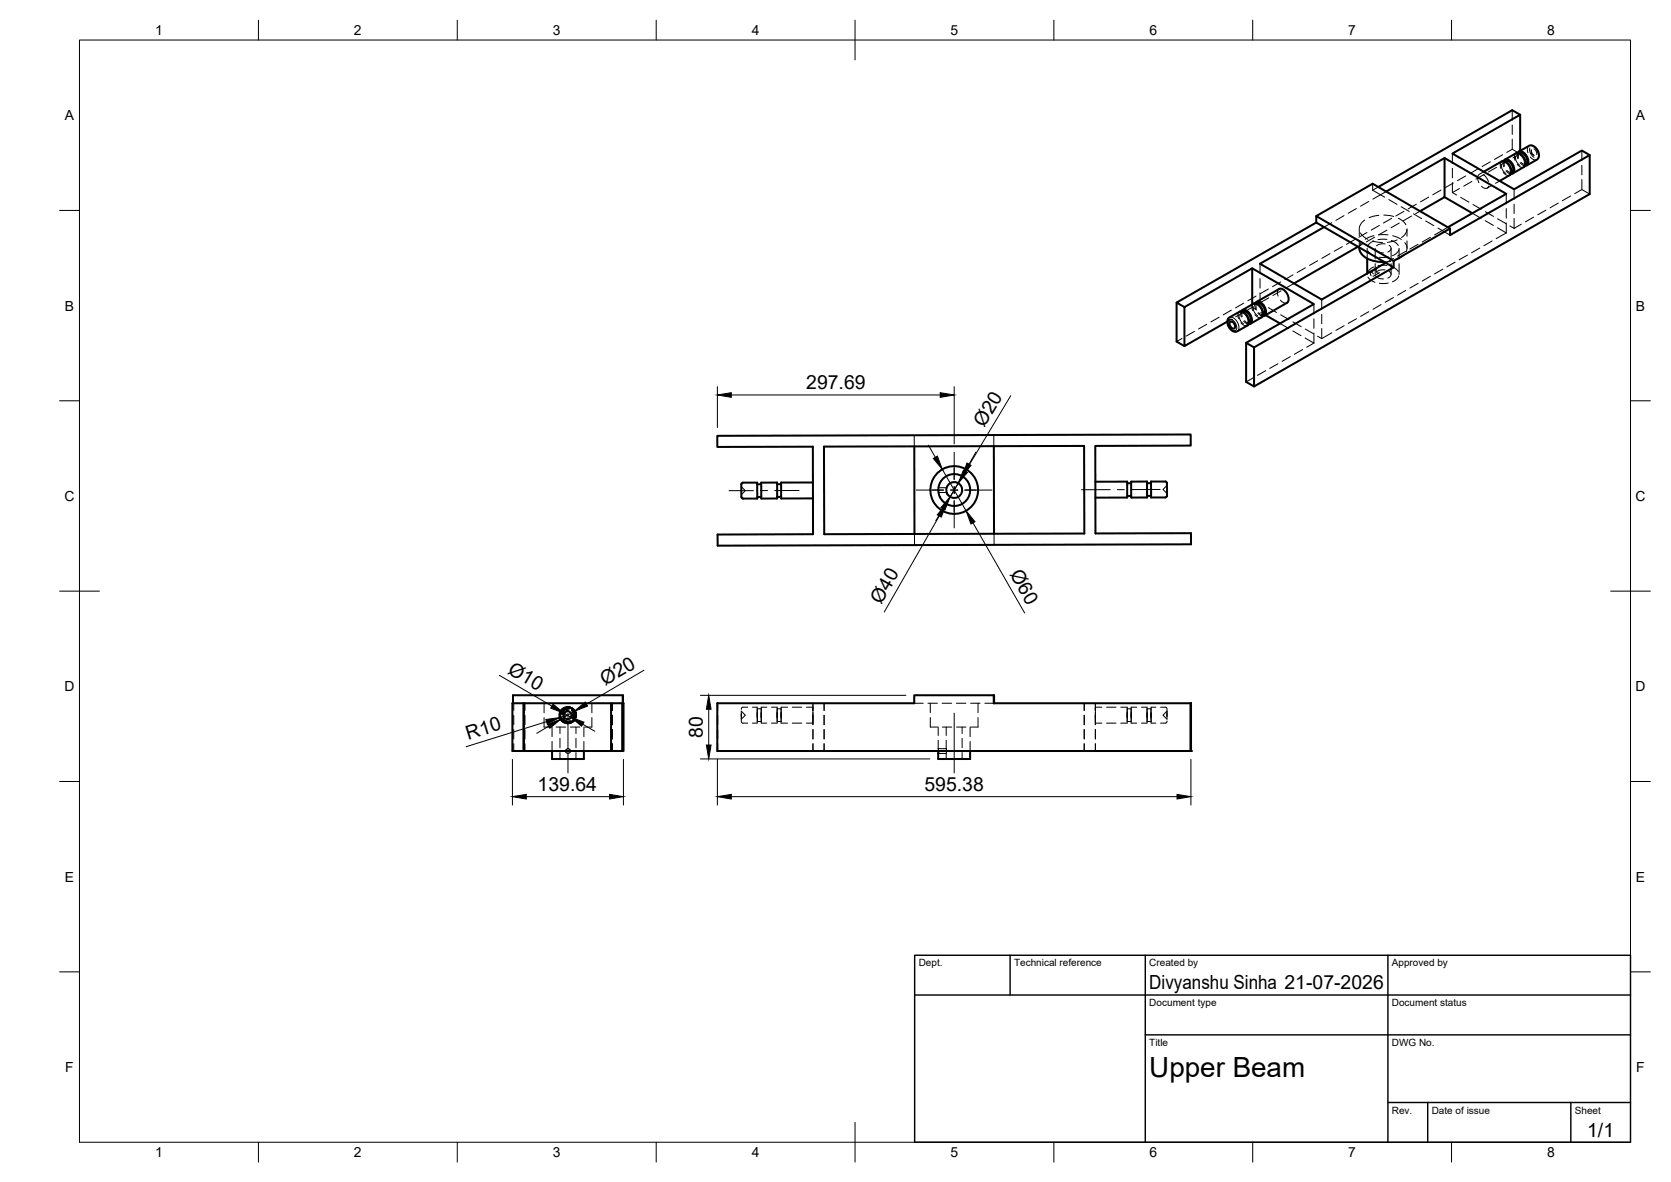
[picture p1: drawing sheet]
<svg xmlns="http://www.w3.org/2000/svg" width="420mm" height="297mm" viewBox="0 0 420 297" stroke-linecap="round" stroke-linejoin="round" font-family="sans-serif">
<!-- layer: Hidden -->
<g fill="none" stroke="#000" stroke-width=".25">
<path d="M365.2 38.6v2.5M377.8 38.9l-2 1.2M380.2 27.7v2.5M380.2 31.4v2.4M380.2 35v2.5M380.2 37.5l-1.3 .8M380.2 37.5l2 1.2M381.1 39.3a2.24 2.24 0 0 0 1.1 2.3M381.2 38.5l-.4 .6 .1 1.2M381.6 38.4l-.1 .5 .1 1M382 38.5l-.6 .4M382.1 38.5l-.3 .4v.9"/>
<path d="M382.2 39a2.38 2.38 0 0 1 1.1 2.2M382.2 38.7l-1.8 1M382.2 37.9v.8M385 37.6l.1 .7 .6 .7-.7-.4v-.8M385.7 37.4l.6 .7 .1 .7M397.7 37.8v2.6M334.9 56l-2 1.1M337.9 54.2l-2 1.2M341.1 52.4l-2.1 1.2M341.8 57.5v1.8M342.1 58.5l.5 .8 1.3 .8M343.2 55.3l-.9 .8-.5 1.2"/>
<path d="M343.7 58.4l-2 1.2M344.1 50.6l-2 1.2M345.1 47.8l2 1.1 1.4-.8M345.1 46.2v1.6M345.5 59.2l-2.2 .9M345.6 59.6l-2 1.2M346.6 47l-1.5 .8M346.6 59h2.4M346.7 54.1l-2.4 .6M346.8 56.6l-2 1.2M347.9 54l2.5 .4M348.2 49.6l-1.1-.7-1.9 1.1"/>
<path d="M348.7 57.8l-2 1.2M349.2 50.2l2.1 1.2M349.9 54.9l-2 1.2M350.2 59.2l2.2 1M351.6 54.8l1.1 .7 .8 1M351.8 56.1l-2 1.1M352.3 52l2.1 1.1M353 53.1l-2 1.2M353.8 57.7l-.4 1-1 1M353.8 57.5v1.9M354.9 54.3l-2 1.2M355.4 53.7l2 1.2"/>
<path d="M356.1 51.3l-2 1.2M357.1 53.1l-1.1 .6M358.5 55.5l2 1.2M359.2 49.5l-2 1.2M359.7 59.6l-2.1 1.2M361.6 57.3l1 .6M362.3 47.8l-2 1.1M362.6 57.9l2 1.2M362.6 57.9l-1.9 1.1M364 57.1l-1.4 .8M365.2 42.3v2.4M365.2 45.9v2.5"/>
<path d="M365.2 48.4l1 .6M365.4 46l-2 1.2M367 47.4l-1.8 1M367.3 49.6l2.1 1.2M368.5 44.2l-2 1.2M370.1 45.6l-2.1 1.2M370.2 53.6l2.2 1.3M370.4 51.4l2 1.2M371.6 42.4l-2 1.2M373 43.9l.7 .7 .5 1.1M373.1 43.1l-1.2 .7a1.64 1.64 0 0 0 0 2.1M373.2 43.8l-2.1 1.2"/>
<path d="M373.4 55.5l2.1 1.1M373.5 53.2l2 1.2M374.3 46.8a.99 .99 0 0 1-.9 .6 .99 .99 0 0 1-.9-.6M374.7 40.7l-2 1.2M375 46.7l-1 .6M376.3 42l-2.1 1.2M376.5 57.2l2.2 1.3M376.6 55l2 1.2M377.1 45.5l-1.1 .6M377.5 41.3a2.35 2.35 0 0 0 1.1 2.3M377.6 40.5l-.4 .9 .2 .9M378 43.3l.9 .8 .7-.1"/>
<path d="M378.1 40.5l-.2 .8 .2 .6M378.4 40.5l-.6 .4M378.5 40.5l-.3 .5 .1 .8M378.6 41a2.38 2.38 0 0 1 1.1 2.3M378.7 42.9l.7 .6 .5 .2M378.7 58.5l-2.5 1.5M378.7 48.7v2.5M378.7 52.4v2.4M378.7 56v2.5M378.9 42.8l.7 .5h.5M379.4 40.3l-2.1 1.2M379.6 56.8l1.1 .6"/>
<path d="M380 43.3l-.6 .4M380.7 47.6v2.5M380.7 51.3v2.4M380.7 54.9v2.5M381.5 41.3l.9 .7h.8M382.2 40.9l.7 .6 .6 .2M382.4 40.8l.7 .5 .6-.1M382.5 56.4l-1.8 1M383.6 41.3l-.6 .3M385.6 54.6l-2.1 1.2M388.7 52.8l-2 1.2M391.8 51l-2.1 1.2"/>
<path d="M394.9 49.3l-2.1 1.1M395.9 48.7l1.8-1.1 2 1.2M397.7 41.5v2.4M397.7 45.1v2.5M306.5 79.7l-2 1.2M309.6 77.9l-2 1.2M311.6 79.1a2.3 2.3 0 0 0 1.1 2.3M311.7 78.3l-.4 .6 .1 1.2M312.1 78.2l-.1 .9 .1 .6M312.5 78.3l-.6 .4M312.6 78.3l-.3 .4v.9M312.7 78.7a2.38 2.38 0 0 1 1.1 2.4"/>
<path d="M312.7 76.2l-2 1.2M312.8 78.4l-2.1 1.2M314.9 76.5v.7M314.9 77.2l-1.1 .6M314.9 77.2l1.1 .7M315.2 77a2.27 2.27 0 0 0 1 2.3M315.2 76.3l-.3 .6 .1 1.1M315.6 79.1l.7 .6 .9 .1M315.6 76.2l-.1 .5 .2 .9M315.8 74.4l-2 1.2M316 76.3l-.6 .3M316.1 76.2l-.3 .5 .1 .8"/>
<path d="M316.2 76.7a2.35 2.35 0 0 1 1.1 2.3M316.3 78.7l.7 .6 .5 .1M316.5 78.6l.6 .4h.6M316.8 66.3v2.5M316.8 70v2.4M316.8 73.6v2.5M316.8 76.1l1.1 .6M317 78.5l1.2 .7M317.6 79.1l-.6 .3M318.9 72.6l-2 1.2M318.9 77.3l2.1 1.2M319 74.9l-2.2 1.2"/>
<path d="M321.6 72.6l-.4 .9 .2 .9M321.9 75.4l1 .7h.7M322 79.1l2.1 1.2M322 70.9l-2 1.1M322.1 73.1l-2 1.2M325.1 69.1l-2 1.2M325.4 71.2l-2.2 1.3M328.2 67.3l-2 1.2M330.4 76.4v2.5M331.3 65.5l-2 1.2M332.3 75.3v2.5M332.3 79v2.4"/>
<path d="M334.4 63.7l-2 1.2M337.5 62l-2 1.1M340.6 60.2l-2 1.2M341.8 60.4v1.8M342.4 60.9l-.5 .7-.1 .8M342.5 61.4l-1.1 .6M343.8 62.4v2.6M343.8 68.7v.2M344 69.6l.4 .6 1.3 .7M344 63.1l.4 .6 1.3 .7M344.2 78.3l-2.1 1.2M345.1 60.6l2.5 .3"/>
<path d="M345.3 68.8l-.4-.4h-.3v.4l.2 .5M345.4 67.1l-1 .6-.6 .9M345.4 60.5l-1 .7-.6 .8M345.8 62.4v2.7M345.8 66.3v2.6M345.9 69.3l.6 .5 1.4 .3M345.9 62.7l.6 .6 1.4 .2M346.1 67.6l-1.4 .8M346.2 67.6l-.2 .1 .2 .8 .3 .2 .3-.2M346.7 68.6l-1.5 .9M347.3 76.5l-2.1 1.2M348.3 67.8a2.87 2.87 0 0 0-2.2 .5"/>
<path d="M348.3 61.3a2.87 2.87 0 0 0-2.2 .5M348.7 66.7l-2.2 .1M348.7 60.2h-2.2M349.1 71.1l-2.3 .1M349.1 64.6l-2.3 .1M349.3 68.2a.89 .89 0 0 1 .5 1 .89 .89 0 0 1-.8 .7M349.3 61.7a.89 .89 0 0 1 .5 .9 .89 .89 0 0 1-.8 .7M349.7 65.7l-1.6 .2M349.8 62.4v2.7M349.8 66.3v2.6M349.8 67l1 .4 .8 .8M349.8 60.4l1.3 .7 .5 .6"/>
<path d="M350.4 74.8l-2.1 1.2M350.4 64.9l-2 1.1M351.3 60.3l-2.4 .6M351.7 69.3l-.5 .9-1.1 .6M351.7 62.8l-.5 .8-1.1 .7M351.8 62.4v2.7M351.8 66.3v2.6M352.9 64.2l-2 1.1M353.2 61l.5 1-.1 1.2M353.5 73l-2.1 1.2M353.5 63.2l-2.1 1.2M353.8 60.5v1.9"/>
<path d="M356.6 71.2l-2.1 1.2M356.6 61.4l-2.1 1.2M359.7 69.4l-2.1 1.2M362.8 67.7l-2.1 1.1M365.9 65.9l-2.1 1.2M369 64.1l-2.1 1.2M372.1 62.3l-2.1 1.2M375.2 60.6l-2.1 1.2M297.2 85.1l-1.4 .7M300.3 83.3l-2 1.2M303.4 81.5l-2.1 1.2M309.6 80.2l-1 .6"/>
<path d="M309.8 80.9l.7 .4v.8M312 81.1l.9 .7h.8M312.7 80.7l.8 .6 .5 .2M312.9 80.6l.7 .5 .6-.1M314.1 81.1l-.6 .4M315.1 94.9l-1.8 1.1M318.2 93.2l-2 1.1M321.3 91.4l-2 1.2M321.8 81.3l2.2 1.3M324.4 89.6l-2 1.2M325.1 83.2l2 1.2M325.1 80.9l2.1 1.2"/>
<path d="M327.5 87.8l-2 1.2M328.2 84.9l2.2 1.3M328.2 82.7l2.1 1.2M330.4 86.2l-1.8 1.1M330.4 80.1v2.4M330.4 83.7v2.5M331.3 84.5l1 .6M332.3 82.6v2.5M334.9 83.6l-2.6 1.5M338 81.9l-2.1 1.1M341.1 80.1l-2.1 1.2M229.9 109.4v2.8"/>
<path d="M249.9 109.3v2.8M186.4 122.3l1 1-1 1M229.9 134.2l.1 2.8M236 122.6h2M236 123.8h2M249.9 134.1l.1 2.8M293.4 122l-1 1 1 1M129 174.7v2M129.2 176.7v1.8M129.2 179.8v2.3M131.7 176.7v1.8M131.7 179.8v2.3"/>
<path d="M131.9 176.7v1.8M131.9 179.8v2.3M132 176.7v1.8M132 179.8v2.3M136.8 176.7v2.4M140.9 179.7l.3 1 .8 .7-.8-.7zM141.3 178.3l.6-.4 .8-.2-1.1 .4-.8 1zM141.9 178l-.7 .7-.3 1M142.7 178.1a1.59 1.59 0 0 0-1.6 1.4M142.7 178.1h.1M142.9 177.7l.9 .3 .9 .7M142.9 177.7l-1 .3-.7 .7"/>
<path d="M142.9 178.1a1.59 1.59 0 0 0-1.5 1.4M142.9 178.1h.1M142.9 177.7h.1M143 178.7a1 1 0 0 0-.9 1.5M143 177.7l1.1 .4 .5 .5 .3 .5M143.7 178.5a1.52 1.52 0 0 1 .4 2 1.58 1.58 0 0 0-.4-2zM143.8 179.2a1.01 1.01 0 0 1-.8 1.5M143.9 178l.7 .6 .3 1.1-.1-.8-.9-.9M144 178.5a1.55 1.55 0 0 1 .3 2 1.62 1.62 0 0 0-.3-2zM144.9 179.7l-.2 .9-.8 .9M148.8 176.7v2.4M153.7 176.7v1.8"/>
<path d="M153.7 179.8v2.3M153.9 176.7v1.8M153.9 179.8v2.3M154 176.7v1.8M154 179.8v2.3M156.6 176.7h.1M180.4 176.7v1.8M180.4 179.8v2.3M186.4 179.5l.1 2.1 1.5 .1M186.4 179.4v1.3l1-1-1-1v1.4M188 177.7h-1.3l-.3 .6M189.2 177.7h1.2v2.7"/>
<path d="M190.4 179v2.7h-1.2M190.4 179.2v2.1h1v-2.1M191.4 179v2.7h1.4M192.8 177.7h-1.4v2.7M194 177.7h1.4v2.7M195.4 179v2.7h-1.4M195.4 179.2v2.1h1v-2.1M196.4 179v2.7h1.6M198 177.7h-1.6v2.7M199.2 177.7h2.4M202.8 177.7h1.6M204.4 176.7v1.8"/>
<path d="M204.4 179.8v2.3M204.4 179.1v2.6h-1.6M204.4 177.7v2.7M207.2 176.7v1.8M207.2 179.8v2.3M229.9 176.7h2.2M230 174.7v2M233.3 176.7h2.4M233.9 176.7v2.4M236.9 176.7h2.4M240.5 176.7h2.4M244.1 176.7h2.3"/>
<path d="M245.9 176.7v2.4M247.6 176.7h2.3M272.6 176.7v1.8M272.6 179.8v2.3M275.4 176.7v1.8M275.4 179.8v2.3M275.4 179v2.7h1.7M277.1 177.7h-1.7v2.7M278.2 177.7h2.4M281.8 177.7h1.6v2.7M283.4 179.2v2.1h1v-2.1M283.4 179v2.7h-1.6"/>
<path d="M284.4 179v2.7h1.4M285.8 177.7h-1.4v2.7M287 177.7h1.4v2.7M288.4 179.2v2.1h1v-2.1M288.4 179v2.7h-1.4M289.4 179v2.7h1.2M290.6 177.7h-1.2v2.7M291.8 177.7l1.5 .1 .1 2.2M293.4 179.4v1.3l-1-1 1-1v1.4M129.2 183.3v2.4M129.2 186.9v1.8M131.7 183.3v2.4"/>
<path d="M131.7 186.9v1.8M131.9 183.3v2.4M131.9 186.9v1.8M132 183.3v2.4M132 186.9v1.8M136.8 180.3v2.4h1.8M138.8 182.7v2.4M138.8 186.3v2.4M139.8 182.7h2.4M140.8 180.3l.8 1.1 1.1 .3-1.1-.3zM140.8 182.7v1.6M140.8 185.5v2.4"/>
<path d="M140.8 189.1v1.6M141.2 180.7l.6 .7 1.1 .3M141.3 180.5a1.62 1.62 0 0 0 1.9 .7 1.6 1.6 0 0 1-1.9-.7zM141.6 180.5a1.58 1.58 0 0 0 1.9 .7 1.56 1.56 0 0 1-1.9-.7zM142.3 189.1v-.6l.4-.4 .6 .3v.7M142.7 181.3h.1M142.8 188.1h.1M142.8 189.3h.1M142.9 181.3h.1M142.9 181.7h.1M143 181.7l.8-.2 .9-.8-.8 .8zM143.3 188.4l.1 .3-.2 .5a.6 .6 0 0 1-.8 0 .6 .6 0 0 1-.1-.8"/>
<path d="M143.4 182.7h2.4M144.8 182.7v1.6M144.8 185.5v2.4M144.8 189.1v1.6M144.9 180.3l-.8 1-1.1 .4M146.8 182.7v2.4M146.8 186.3v2.4M148.8 180.3v2.4h-1.8M153.7 183.3v2.4M153.7 186.9v1.8M153.9 183.3v2.4M153.9 186.9v1.8"/>
<path d="M154 183.3v2.4M154 186.9v1.8M180.4 183.3v2.4M180.4 186.9v1.8M190.4 180.3v-2.2h1v2.2M195.4 180.3v-2.2h1v2.2M199.2 181.7h2.4M204.4 183.3v2.4M204.4 186.9v1.8M207.2 183.3v2.4M207.2 186.9v1.8M233.9 180.3v2.4h1.9"/>
<path d="M235.9 188.1l.1 .6M235.9 188.1v1.2h2M235.9 182.7v2.1M235.9 186v2.1M236.9 182.7h2.4M237.9 186v2.1h-2M237.9 182.7v2.1M237.9 189.3v1.4M237.9 188.2v1.1M240.5 182.7h2.4M241.9 182.7v1.6M241.9 185.5v2.4"/>
<path d="M241.9 189.1v1.6M243.9 182.7v2.4M243.9 186.3v2.4M245.9 180.3v2.4h-1.8M272.6 183.3v2.4M272.6 186.9v1.8M275.4 183.3v2.4M275.4 186.9v1.8M278.2 181.7h2.4M283.4 180.3v-2.2h1v2.2M288.4 180.3v-2.2h1v2.2M293.4 181.2l-.3 .5h-1.3"/>
</g>
<!-- layer: Visible -->
<g fill="none" stroke="#000" stroke-width=".51">
<path d="M363.2 39.7v9.8l-6.1 3.6M381.2 38.5l-2.8 1.6M381.2 38.5a2.21 2.21 0 0 1 2.4 2.3l-.1 .9-.3 .3M381.6 38.4a1.09 1.09 0 0 1 1.9 .3 1.99 1.99 0 0 1 .3 2.9l-.3 .1M381.9 38.1l2.9-1.6 .9 .3 .8 .8 .5 1.3-.2 .9-2.9 1.8M382.1 38.5h-.1M382.1 38.4a1.85 1.85 0 0 1 1.6 2.8l-.1 .1M382.2 28.8v9.1M399.7 39v9.8l-84.4 48.3-2-1.1v-9.8M331 55.9v-1.6l14.1-8.1 19.5 11.2M331 54.3l19.4 11.3M332.9 57.1l-1.9-1.2-35.2 20.1 2 1.2"/>
<path d="M332.9 57.1l-16.1 9.2 15.5 9 16.1-9.3M332.9 57.1l15.5 8.9M346.6 47l33.6-19.3 2 1.1-17 9.8 15.5 9 17-9.8 2 1.2-35.1 20.1v-1.7l-14.2 8.2v1.6M348.5 48.1l14.7-8.4 15.5 9-14.7 8.4M363.2 49.5l7 4.1M373.1 43.1l4.5-2.6a2.21 2.21 0 0 1 2.4 2.3l-.1 .9-.3 .3-2.5 1.5M378.1 40.4a1.09 1.09 0 0 1 1.8 .3 1.99 1.99 0 0 1 .3 2.9l-.3 .1M378.4 40.5a1.69 1.69 0 0 1 2.1 1.8l-.1 .7-.2 .3M380.1 43.3h-.1M383.2 42l-2.9 1.6M295.8 76v9.8l2 1.2M308.9 79.9l2.8-1.6a2.21 2.21 0 0 1 2.4 2.3l-.2 .9-.2 .3-2.7 1.5-.7 .1-1-.7-.6-1-.1-1z"/>
<path d="M312.1 78.2a1.09 1.09 0 0 1 1.8 .3 1.99 1.99 0 0 1 .4 2.9l-.3 .1M312.4 77.9l2.8-1.6a2.21 2.21 0 0 1 2.4 2.3l-.1 .9-.3 .3-2.8 1.6M312.5 78.3a1.68 1.68 0 0 1 2 1.8 .84 .84 0 0 1-.4 1M314.9 76.5v-9.1l-17.1 9.8v9.8l10.8-6.2M315.7 76.2a1.09 1.09 0 0 1 1.8 .2 1.99 1.99 0 0 1 .3 3h-.3M315.9 75.9l5.7-3.3a2.21 2.21 0 0 1 2.4 2.3l-.1 .9-.3 .3M316 76.3a1.69 1.69 0 0 1 2.1 1.8 .82 .82 0 0 1-.5 1M318.2 79.2l3.6 2.1M323.6 76.1l-5.7 3.3M341.4 62l-16 9.2M341.8 62.2a3.9 3.9 0 0 0 3.6 3.4l2.7 .3M343.8 65v3.7"/>
<path d="M348.4 66l2 1.2-35.1 20.1-2-1.1 17.1-9.8-15.5-9M309.3 80.8a1.16 1.16 0 0 1 1 1.8 1.16 1.16 0 0 1-1-1.8zM315.3 87.3v9.8M180.4 109.5l119-.3v2.8l-24 .1v22l24.1-.1v2.8l-119.1 .3v-2.8l24-.1v-21.9h-24zM207.2 112.2l65.4-.1v22l-65.4 .1zM229.9 112.2v22M249.9 112.1v22M186.4 121.7l.4-.4h3.6v4h-3.6a1 1 0 0 1-.4-1.3v-2.3M190.4 121.7h1M190.4 124.9h1M191.4 121.3h4v4h-4zM195.4 121.7h1"/>
<path d="M195.4 124.9h1M204.4 121.2l-8 .1v4h8M275.4 121.1l8-.1v4l-8 .1M283.4 121.4h1M283.4 124.6h1M284.4 121h4v4h-4zM288.4 121.4h1M288.4 124.6h1M293 125a.99 .99 0 0 0 .4-1.3v-1.4a1.07 1.07 0 0 0-.4-1.3h-3.6v1.2v2.8h3.6M131.6 176.7v12M131.7 176.7v12M142.7 177.7l-.8 .2-.7 .4-.5 1.2v.7l.5 1 .8 .4 .7 .1"/>
<path d="M142.7 177.7h.1M142.7 177.7a2 2 0 0 1 2 2 2 2 0 0 1-2 2M153.6 176.7v12M156.4 176.7v12h.4v-12h-.2v-2v2h-27.8v12h27.6M156.6 174.7h-27.6v2M249.9 174.7l.1 2M299.4 176.7v12M299.5 176.7h-49.6v-2h-20v2h-49.5v12h119M299.5 176.7l-.1 12M299.5 176.7v12M138.8 188.7v2h8v-2M142.7 181.7h.1"/>
<path d="M236 188.7l-.1 2h8v-2"/>
<circle cx="239.9" cy="123.1" r="2"/>
<circle cx="239.9" cy="123.1" r="4"/>
<circle cx="239.9" cy="123.1" r="6"/>
<circle cx="142.7" cy="179.7" r="1.01"/>
</g>
<g fill="#000">
<circle cx="142.7" cy="177.7" r=".25"/>
<circle cx="142.7" cy="181.7" r=".25"/>
<circle cx="299.5" cy="188.7" r=".25"/>
</g>
<!-- layer: Visible Narrow -->
<path d="M384.5 36.6a2.21 2.21 0 0 1 2.4 2.3l-.2 .9-.3 .3M309.1 79.8a2.21 2.21 0 0 1 2.4 2.3l-.1 .9-.3 .2M308.9 80.4a1.37 1.37 0 0 1 1.9 1 .97 .97 0 0 1 .2 1.1 .97 .97 0 0 1-.8 .6 2.08 2.08 0 0 1-1.3-2.7z" fill="none" stroke="#000" stroke-width=".25"/>
<!-- layer: Hidden Narrow -->
<path d="M384.5 36.6l-.5 .7 .2 1.1M384.6 37.2a2.31 2.31 0 0 0 1.1 2.3M384.8 39.4l.9 .7h.7M385.7 36.9a2.38 2.38 0 0 1 1.1 2.3M309.1 79.8l-.4 .6 .2 1.1M309.5 82.6l.9 .7h.7" fill="none" stroke="#000" stroke-width=".25"/>
<!-- layer: BORDER -->
<g fill="none" stroke="#000" stroke-width=".25">
<path d="M20 10.1h390v276.9h-390zM65 5.1v5M115 5.1v5M165 5.1v5M215 5.1v10M265 5.1v5M315 5.1v5M365 5.1v5M15 52.9h5M410 52.9h5M15 100.7h5M410 100.7h5"/>
<path d="M15 148.6h10M405 148.6h10M15 196.4h5M410 196.4h5M15 244.2h5M410 244.2h5M65 287v5M115 287v5M165 287v5M215 282.1v9.9M265 287v5M315 287v5"/>
<path d="M365 287v5"/>
</g>
<!-- layer: TITLEBLOCK -->
<path d="M230 240.1h180v46.9h-180zM230 250h180M254 240.1v9.9M288 240.1v46.9M349 240.1v46.9M288 260.1h122M349 277.1h61M359 277.1v9.9M395 277.1v9.9" fill="none" stroke="#000" stroke-width=".36"/>
<!-- layer: Smart Centers -->
<g fill="none" stroke="#000" stroke-width=".25">
<path d="M239.9 113.7v6.8M183.3 123.3h6.1M191.2 123.3h1.8M200.9 123.3h-6.1M230.4 123.2h6.8M239 123.2h1.8M239.9 122.3v1.7M239.9 125.8v6.9M242.6 123.2h6.8M279.1 123l-7.2 .1M280.9 123h1.8M291.7 123h-7.2"/>
<path d="M142.8 179.2v15M239.9 179.2v15"/>
</g>
<!-- layer: FD_Dimensions -->
<g fill="none" stroke="#000" stroke-width=".25">
<path d="M180.4 97.2v10.2M183.9 99.3h52.5M239.9 97.2v14.4M254.1 99.4l-11.4 19M233.4 111.9l1.8 3M236.9 117.9l6 10.5M241.9 119.7l-4 6.9M245.4 113.6l-1.8 3.1M236.2 129.7l-13.9 24.1M237.1 127.9l-1.8 3M240.9 121.4l-2 3.5M244.6 131.4l13 22.7"/>
<path d="M125.6 169.7l13.2 7.7M140.7 179.7a2 2 0 0 0 1.5 2M141.8 179.2l1.7 1M142.7 179.7l-1.9 .6M144.4 178.7l-3.4 2M161.9 168.4l-14.5 8.5M176.1 174.7h51.7M178.2 178.2v9M128.8 190.8v11.5M137.4 181.4l-20.2 6.2M138 182.5l-3 1.8M146.5 182l3.1 1.8"/>
<path d="M156.8 190.8v11.5M176.1 190.7h57.7M180.4 190.8v11.5M299.4 190.8v11.5M132.3 200.2h21M183.9 200.2h112.1"/>
</g>
<g fill="#000" stroke="#000" stroke-width=".25">
<path d="M180.4 99.3l3.5-.6v1.2zM236.4 98.7l3.5 .6-3.5 .6zM234.7 115.2l1-.6 1.2 3.3zM242.3 118.1l.9 .6-2.3 2.7zM243.1 116.4l1.1 .5-2.3 2.8zM237.9 126.6l-1.2 3.3-1-.5zM238.9 124.9l-1.3 3.3-1-.6zM242.9 128.4l2.3 2.7-1.1 .6zM139.1 176.9l2.7 2.3-3.3-1.2zM144.4 178.7l2.8-2.3 .5 1zM178.2 174.7l.6 3.5h-1.2zM128.8 200.2l3.5-.6v1.2z"/>
<path d="M137.2 180.8l3.6-.5-3.2 1.6zM137.7 182l3.3-1.3-2.7 2.3zM143.5 180.2l3.3 1.3-.6 1zM153.3 199.6l3.5 .6-3.5 .6zM177.6 187.2h1.2l-.6 3.5zM180.4 200.2l3.5-.6v1.2zM296 199.6l3.4 .6-3.4 .6z"/>
</g>
<text font-size="7" x="289" y="270.6">Upper Beam</text>
<g font-size="4.9">
<text x="202.7" y="97.8">297.69</text>
<text x="247.5" y="107.6" transform="rotate(-59 247.5 107.6)">Ø20</text>
<text x="253.8" y="144.3" transform="rotate(60 253.8 144.3)">Ø60</text>
<text x="221.6" y="152" transform="rotate(-60 221.6 152)">Ø40</text>
<text x="127.4" y="169" transform="rotate(30 127.4 169)">Ø10</text>
<text x="152.2" y="172.4" transform="rotate(-30 152.2 172.4)">Ø20</text>
<text x="117.8" y="185.9" transform="rotate(-17 117.8 185.9)">R10</text>
<text x="176.7" y="185.4" transform="rotate(-90 176.7 185.4)">80</text>
<text x="135.2" y="198.7">139.64</text>
<text x="232.5" y="198.7">595.38</text>
<text x="289" y="248.5">Divyanshu Sinha 21-07-2026</text>
<text x="399.1" y="285.7">1/1</text>
</g>
<g font-size="3.5">
<text x="39" y="8.8">1</text>
<text x="89" y="8.8">2</text>
<text x="139" y="8.8">3</text>
<text x="189" y="8.8">4</text>
<text x="239" y="8.8">5</text>
<text x="289" y="8.8">6</text>
<text x="339" y="8.8">7</text>
<text x="389" y="8.8">8</text>
<text x="16.3" y="30.2">A</text>
<text x="411.3" y="30.2">A</text>
<text x="16.3" y="78">B</text>
<text x="411.3" y="78">B</text>
<text x="16.2" y="125.9">C</text>
<text x="411.2" y="125.9">C</text>
<text x="16.2" y="173.7">D</text>
<text x="411.2" y="173.7">D</text>
<text x="16.3" y="221.6">E</text>
<text x="411.3" y="221.6">E</text>
<text x="16.4" y="269.4">F</text>
<text x="411.4" y="269.4">F</text>
<text x="39" y="290.8">1</text>
<text x="89" y="290.8">2</text>
<text x="139" y="290.8">3</text>
<text x="189" y="290.8">4</text>
<text x="239" y="290.8">5</text>
<text x="289" y="290.8">6</text>
<text x="339" y="290.8">7</text>
<text x="389" y="290.8">8</text>
</g>
<g font-size="2.5">
<text x="231" y="242.9">Dept.</text>
<text x="255" y="242.9">Technical reference</text>
<text x="289" y="242.9">Created by</text>
<text x="350" y="242.9">Approved by</text>
<text x="289" y="252.8">Document type</text>
<text x="350" y="252.8">Document status</text>
<text x="289" y="262.9">Title</text>
<text x="350" y="262.9">DWG No.</text>
<text x="350" y="279.9">Rev.</text>
<text x="360" y="279.9">Date of issue</text>
<text x="396" y="279.9">Sheet</text>
</g>
</svg>
